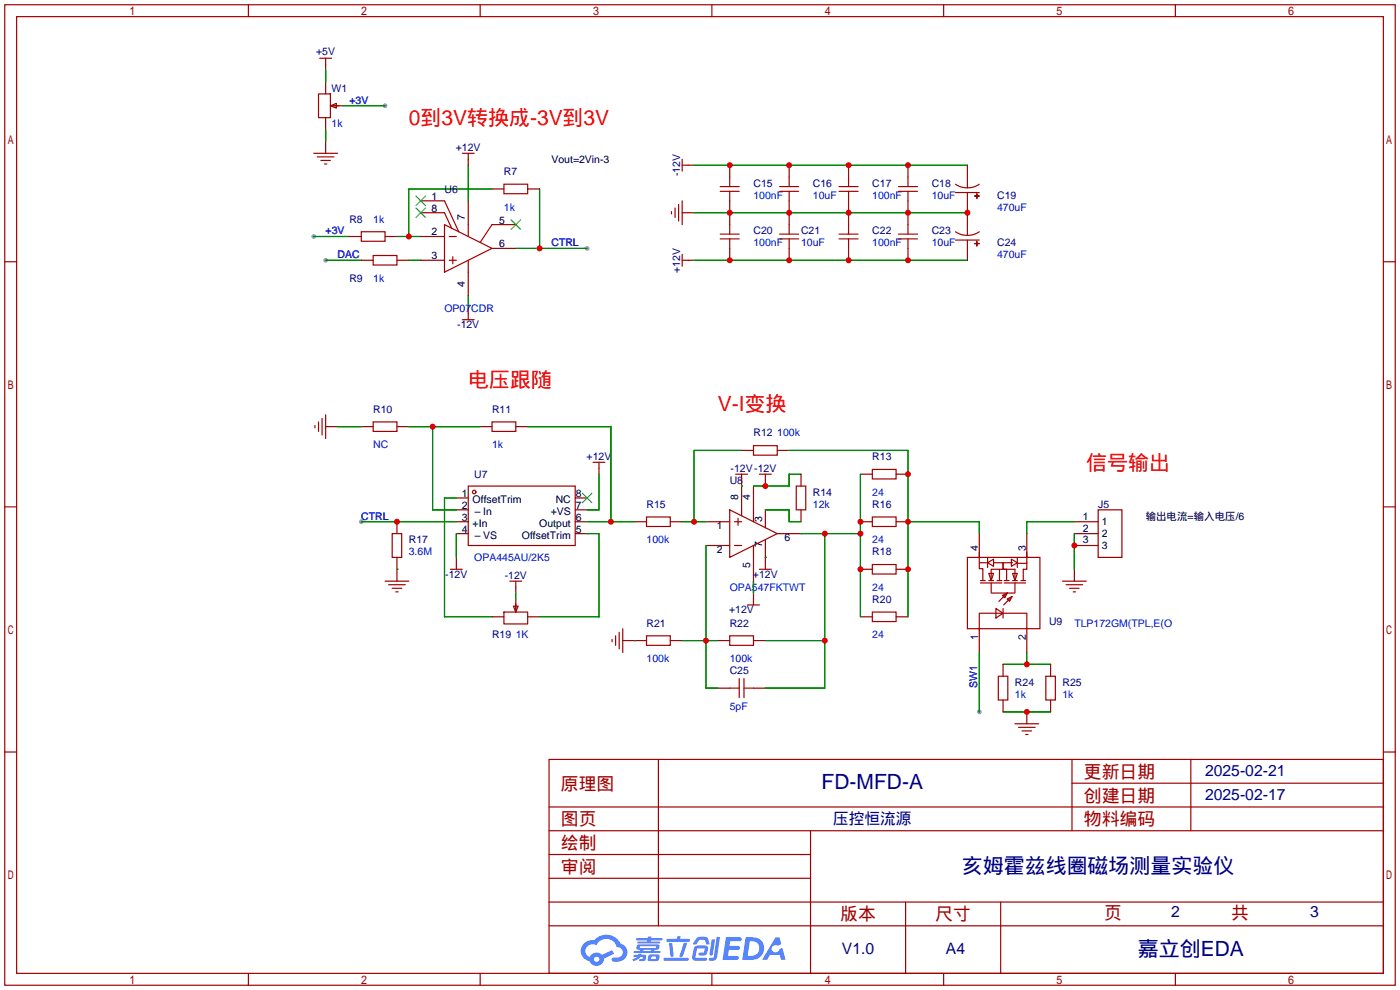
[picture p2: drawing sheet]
<svg xmlns="http://www.w3.org/2000/svg" width="299mm" height="212mm" viewBox="0 0 299 212" stroke-linecap="round" stroke-linejoin="round" font-family="sans-serif">
<g fill="#999">
<circle cx="77.2" cy="111.5" r=".51"/>
<circle cx="125.5" cy="53.1" r=".51"/>
<circle cx="67.1" cy="50.5" r=".51"/>
<circle cx="69.6" cy="55.6" r=".51"/>
<circle cx="82.3" cy="22.6" r=".51"/>
<circle cx="209.3" cy="152.1" r=".51"/>
</g>
<g fill="none" stroke="#a10000" stroke-width=".25">
<path d="M1 1h297.2v209.6h-297.2zM3.6 3.6h292.1v204.4h-292.1zM53.1 1v2.6M102.6 1v2.6M152.1 1v2.6M201.7 1v2.6M251.2 1v2.6M1 55.9h2.6M295.7 55.9h2.5M1 108.3h2.6M295.7 108.3h2.5M1 160.7h2.6"/>
<path d="M117.3 162.3h178.4v45.7h-178.4zM117.3 177.5h178.4M117.3 172.5h178.4M140.7 162.3v35.6M173.2 177.5v30.5M229.1 162.3v15.2M229.1 167.4h66.6M254.5 162.3v15.2M295.7 160.7h2.5M117.3 182.6h55.9M117.3 197.9h178.4M117.3 192.8h178.4"/>
<path d="M117.3 187.7h55.9M193.5 192.8v15.2M213.9 192.8v15.2M53.1 208v2.6M102.6 208v2.6M152.1 208v2.6M201.7 208v2.6M251.2 208v2.6"/>
</g>
<g fill="#5487ff">
<path d="M155.2 200.3h2.6a.48 .48 0 0 1 .7 .4 .48 .48 0 0 1-.6 .4h-1.8l-.2 1.1h1.9a.43 .43 0 0 1 .4 .4 .43 .43 0 0 1-.5 .4h-1.9l-.2 1.3h1.7a.45 .45 0 0 1 .5 .2 .45 .45 0 0 1-.1 .6h-3.3z"/>
<path d="M165.7 200.3h.9l.4 1.5-.8 .3a.84 .84 0 0 0-1.2 .3 .84 .84 0 0 0 .4 1.1 .84 .84 0 0 0 1.1-.4l.1-.2 .6-.3 .7 2.5h-1l-.2-1h-2.1l-.6 1h-1.1z"/>
<path d="M152.1 200.8h.7l-.5 3.1a.36 .36 0 0 1-.3 .3 .36 .36 0 0 1-.4-.3z"/>
<path d="M153.2 200.2h.7l-.6 4.3a1.13 1.13 0 0 1-1.8 .6l.2-.4h.7l.2-.2z"/>
<path d="M148.9 200.6l.6-.4h1a.77 .77 0 0 1 .9 .5l.3 1-.2 .2h-.5l-.3-.9-.2-.2-1 .1-.7 1-.6-.1-.1-.2z"/>
<path d="M148.4 202.4l.6-.3h1.7a.81 .81 0 0 1 .7 .5 .81 .81 0 0 1-.2 .8 .81 .81 0 0 1-.9 .8h-.7a.32 .32 0 0 1-.3-.3 .32 .32 0 0 1 .4-.3h.7l.2-.9-1.6 .1-.4 1.8 2.2 .1a.32 .32 0 0 1 .3 .4 .32 .32 0 0 1-.4 .2h-2.2l-.5-.3-.1-.5z"/>
<path d="M141.9 204.7h5a.33 .33 0 0 1 .3 .3 .33 .33 0 0 1-.3 .3h-4.9l-.2-.1z"/>
<path d="M146.1 201.5h.8l-.7 2a.98 .98 0 0 1-.7 1.1l-.3-.3z"/>
<path d="M143 201.6h.7l.3 2.5a.34 .34 0 0 1-.3 .4 .34 .34 0 0 1-.4-.3z"/>
<path d="M142.5 200.7h2.1l.3-.6h.6l-.1 .6h1.7a.32 .32 0 0 1 .4 .3 .32 .32 0 0 1-.4 .3h-4.5l-.2-.2z"/>
<path d="M135.5 204.1h.9l.1-.3h.6v.3h.8a.82 .82 0 0 1-.5 1.3h-.8v-.4l.7-.1 .1-.3a.68 .68 0 0 0-1 .4l-1.1 .4-.1-.4 .9-.5h-.7z"/>
<path d="M136 200.5h2.4l.1-.3h.7v.3h2.2l.2 .3-.2 .2h-2.3v.2h1.8l.2 .3-.2 .1h-4.5l-.1-.4h2l.1-.2h-2.3l-.1-.2z"/>
<path d="M159.4 200.3l-.8 4.9h1.7a2.5 2.5 0 0 0 3-2.5 2.5 2.5 0 0 0-3.1-2.4zM160.3 201.1a1.61 1.61 0 0 1 2 1.5 1.61 1.61 0 0 1-1.8 1.7h-.7z"/>
<path d="M136.2 202a.55 .55 0 0 0-.2 .8 .55 .55 0 0 0 .7 .2l.1 .3h-1.3v.3l5.4 .1 .3-.2-.2-.2h-1.2l.2-.3a.7 .7 0 0 0 .8-.3 .7 .7 0 0 0 0-.8l-4.2-.1zM136.8 202.3l3.3-.1 .1 .1-.2 .3h-3.2zM137.5 203h1.7l-.2 .3h-1.4z"/>
<path d="M138.6 204.2a1.05 1.05 0 0 0 0 1.2 2.91 2.91 0 0 0 2.2-.2 .98 .98 0 0 0 0-1.2h-1.6zM139.2 204.5l.9-.1 .1 .4-.2 .2-.8-.1z"/>
<path d="M124.9 201.6a2.23 2.23 0 0 0-.7 2.3 2.23 2.23 0 0 0 1.8 1.6 1.58 1.58 0 0 0 1.8 .9 1.58 1.58 0 0 0 1.3-1.5l2.2-1.1-.5-.7-2.1 1a1.65 1.65 0 0 0-2.7 .4 1.45 1.45 0 0 1-.8-1.9 1.45 1.45 0 0 1 2-.7l.3 .1a2.3 2.3 0 0 1 2.3-1.3 2.3 2.3 0 0 1 2 1.7 1.12 1.12 0 0 1 1.3 1 1.12 1.12 0 0 1-1.1 1.2h-.7a.45 .45 0 0 0-.6 .4 .45 .45 0 0 0 .5 .5 2.21 2.21 0 0 0 2.2-.5 2.21 2.21 0 0 0 .5-2.3 2.13 2.13 0 0 0-1.3-1.1 3.3 3.3 0 0 0-5.6-.7l-1.1 .1zM127 205a.57 .57 0 0 1 1.1 0 .57 .57 0 0 1-1.1 0z"/>
</g>
<g fill="none" stroke="#a10000" stroke-width=".25">
<path d="M68.3 12.4h2.6M69.6 12.4v1.3M67.1 32.8h5M67.8 33.5h3.6M68.1 20.1h2.5v5h-2.5zM68.6 34.3h2M69.3 35.1h.5M70.6 22.6l1.3-.5v1zM71.1 22.6h1.3M98.8 32.8h2.5M100.1 32.8v1.2M107.7 39.4h5.1v2h-5.1z"/>
<path d="M145.8 34v2.6M145.8 35.3h1.3M153.9 39.9h4.1M156 37.8v2.1M166.6 39.9h4.1M168.7 37.8v2.1M179.3 39.9h4.1M181.4 37.8v2.1M192 39.9h4.1M194.1 37.8v2.1M204.2 39.4a4.6 4.6 0 0 0 5.1 0M77.2 49.5h5.1v2.1h-5.1z"/>
<path d="M79.8 54.6h5v2h-5zM95 48l10.2 5.1-10.2 5.1zM95 45.5l1.5 3.3M95 42.9l3 6.6M96 55.6h1.5M96 50.5h1.5M96.8 54.9v1.5M100.1 48v2.5M100.1 55.6v2.6M105.2 48l-2.6 3.8M143.5 45.2v.5M144.3 44.4v2.1"/>
<path d="M145 43.7v3.5M145.8 42.9v5.1M145.8 54.4v2.5M145.8 55.6h1.3M153.9 40.9h4.1M153.9 51.1h4.1M153.9 50h4.1M156 40.9v2M156 48v2M156 51.1v2M166.6 40.9h4.1M166.6 51.1h4.1"/>
<path d="M166.6 50h4.1M168.7 40.9v2M168.7 48v2M168.7 51.1v2M179.3 40.9h4.1M179.3 51.1h4.1M179.3 50h4.1M181.4 40.9v2M181.4 48v2M181.4 51.1v2M192 40.9h4.1M192 51.1h4.1"/>
<path d="M192 50h4.1M194.1 40.9v2M194.1 48v2M194.1 51.1v2M204.2 49.5a4.6 4.6 0 0 0 5.1 0M204.2 41.1h5.1M204.2 51.3h5.1M208.3 41.9h1zM208.3 52l1 .1zM208.8 41.4v1zM208.8 51.6v1zM98.8 68.3h2.5"/>
<path d="M100.1 67.1v1.2M67.3 90.9v.5M68.1 90.2v2M68.8 89.4v3.6M69.6 88.6v5.1M79.8 90.2h5v2h-5zM105.2 90.2h5v2h-5zM126.7 98.8h2.6M128 98.8v1.3M161 95.2h5.1v2.1h-5.1zM83.8 114h2.1v5.1h-2.1zM100.1 103.9h22.8v12.7h-22.8z"/>
<path d="M138.2 110.5h5.1v2h-5.1zM156 109l10.1 5-10.1 5.1zM157 111.5h1.5M157 116.6h1.5M157.2 101.3h2.6M157.7 110.7v1.6M158.5 101.3v1.3M158.5 109v1.2M161 109v2.5M161 116.6v2.5M162.3 101.3h2.5M163.6 101.3v1.3"/>
<path d="M170.2 103.9h2v5.1h-2zM186.4 100.3h5.1v2.1h-5.1zM186.4 110.5h5.1v2h-5.1zM206.8 119.1h15.4v15.3h-15.4zM209.3 118.1v2M211.1 119.3v2M216.2 119.5l1.2 .8-1.2 .7zM217.4 119.3v2M219.5 118.1v3.6h-.8v2.4M234.7 109h5.1v10.1h-5.1zM82.3 124.2h5.1M83.1 125h3.5"/>
<path d="M83.8 125.7h2.1M84.6 126.5h.5M96.3 121.7h2.5M97.5 120.4v1.3M107.7 130.8h5.1v2.6h-5.1zM109 124.2h2.5M109.7 129.5h1l-.5 1.3zM110.2 124.2v1.3M110.2 129v1.3M130.8 136.7v.5M131.6 135.9v2M132.3 135.1v3.6"/>
<path d="M133.1 134.4v5M138.2 135.9h5.1v2h-5.1zM156 135.9h5v2h-5zM159.8 129.3h2.5M161 128v1.3M162.3 121.7h2.5M163.6 120.4v1.3M186.4 120.6h5.1v2.1h-5.1zM186.4 130.8h5.1v2h-5.1zM209.5 124.6h4.6M209.5 124.1h1.1M211.1 120.3l1.2-.8v1.5z"/>
<path d="M211.3 122.6h1l-.5 1.5zM211.3 120.3h-2v1.2h.8v2.6M211.3 124.1h1M211.8 124.6v2M211.8 126.7h5.1M212.3 120.3h2.1v1.4h-2.6v2.4M212.9 130l1.5 1.1-1.5 1zM213.1 124.1h1M213.6 121.7v2.4M214.2 127.3l1.1-.6-.5 1.1zM214.4 121.7h2.5v2M214.4 130v2.1"/>
<path d="M214.6 124.6h4.6M214.6 124.1h1M215.3 128l1-.5-.5 1zM215.3 126.7l-1.8 1.8M216.3 127.5l-1.8 1.8M216.4 122.6h1l-.5 1.5zM216.4 120.3h-2v1.4h.7v2.4M216.4 124.1h1M216.9 124.6v2M217.4 120.4h2.1M218.2 124.1h1M219.5 134.4v-3.3h-10.2v3.5"/>
<path d="M227.1 124.2h5.1M227.8 125h3.6M228.6 125.7h2M229.4 126.5h.5M156 147.1h2M158 145v4.1M159 147.1h2M159 145v4.1M213.4 144.5h2v5.1h-2zM216.9 154.7h5.1M217.7 155.4h3.5M218.4 156.2h2.1"/>
<path d="M219.2 157h.5M223.5 144.5h2.1v5.1h-2.1z"/>
<circle cx="101.3" cy="105.2" r=".38"/>
</g>
<g fill="none" stroke="#870000" stroke-width=".25">
<path d="M69.6 13.7v1.3M69.6 17.5v2.6M69.6 25.1v2.6M69.6 30.2v2.6M70.9 22.6h2.5M100.1 34v1.3M147.1 35.3h1.2M156 35.3v2.5M168.7 35.3v2.5M181.4 35.3v2.5M194.1 35.3v2.5M206.8 35.3v4.8"/>
<path d="M74.7 50.5h2.5M77.2 55.6h2.6M82.3 50.5h2.5M84.8 55.6h2.6M89.9 55.6h5.1M89.9 45.5h5.1M89.9 50.5h5.1M89.9 42.9h5.1M100.1 42.9v5.1M100.1 58.2v5M105.2 40.4h2.5M105.2 48h5"/>
<path d="M105.2 53.1h5M112.8 40.4h2.5M145.8 45.5h2.5M147.1 55.6h1.2M156 42.9v5.1M156 53.1v2.5M168.7 42.9v5.1M168.7 53.1v2.5M181.4 42.9v5.1M181.4 53.1v2.5M194.1 42.9v5.1M194.1 53.1v2.5"/>
<path d="M206.8 41.1v9.2M206.8 51.3v4.3M100.1 65.8v1.3M69.6 91.2h2.5M77.2 91.2h2.6M84.8 91.2h2.6M102.6 91.2h2.6M110.2 91.2h2.6M158.5 96.3h2.5M166.1 96.3h2.6M84.8 111.5v2.5M84.8 119.1v5.1"/>
<path d="M97.5 106.4h2.6M97.5 109h2.6M97.5 111.5h2.6M97.5 114h2.6M97.5 119.1v1.3M122.9 106.4h2.6M122.9 109h2.6M122.9 111.5h2.6M122.9 114h2.6M128 100.1v1.2M135.6 111.5h2.6M143.3 111.5h2.5"/>
<path d="M150.9 111.5h5.1M150.9 116.6h5.1M158.5 102.6v6.4M161 103.9v5.1M161 119.1v5.1M163.6 102.6v1.3M163.6 109v3.8M163.6 115.3v5.1M166.1 114h5.1M171.2 101.3v2.6M171.2 109v2.5M183.9 111.5h2.5"/>
<path d="M183.9 101.3h2.5M191.5 111.5h2.6M191.5 101.3h2.6M209.3 114v5.1M219.5 114v5.1M229.6 111.5h5.1M229.6 114h5.1M229.6 116.6h5.1M105.2 131.8h2.5M110.2 125.5v1.2M110.2 128v2.6M112.8 131.8h2.5"/>
<path d="M133.1 136.9h5.1M143.3 136.9h2.5M153.4 136.9h2.6M161 126.7v1.3M161 136.9h2.6M183.9 131.8h2.5M183.9 121.7h2.5M191.5 131.8h2.6M191.5 121.7h2.6M209.3 134.4v5M219.5 134.4v5M229.6 121.7v2.5"/>
<path d="M153.4 147.1h2.6M161 147.1h2.6M214.4 142v2.5M214.4 149.6v2.5M219.5 152.1v2.6M224.5 142v2.5M224.5 149.6v2.5"/>
</g>
<path d="M88.9 41.9l2 2M88.9 44.4l2 2.1M90.9 41.9l-2 2M90.9 44.4l-2 2.1M109.2 47l2.1 2M111.3 47l-2.1 2M124.5 105.4l2 2M126.5 105.4l-2 2" fill="none" stroke="#3c3" stroke-width=".25"/>
<g fill="none" stroke="#008700" stroke-width=".25">
<path d="M69.6 15v2.5M69.6 27.7v2.5M73.4 22.6h8.9M100.1 35.3v7.6M148.3 35.3h58.5M67.1 50.5h7.6M69.6 55.6h7.6M84.8 50.5h5.1M87.4 55.6h2.5M105.2 40.4h-17.8v10.1M110.2 53.1h15.3M115.3 40.4v12.7"/>
<path d="M148.3 55.6h58.5M148.3 45.5h58.5M100.1 63.2v2.6M72.1 91.2h5.1M87.4 91.2h15.2M92.5 91.2v17.8h5M112.8 91.2h17.8v20.3M158.5 96.3h-10.2v15.2M168.7 96.3h25.4v35.5M77.2 111.5h20.3M97.5 106.4h-2.5v25.4h10.2M97.5 114v5.1"/>
<path d="M125.5 114h2.5v17.8h-12.7M125.5 111.5h10.1M128 101.3v7.7h-2.5M145.8 111.5h5.1M150.9 116.6v30.5h2.5M158.5 103.9h.1M163.6 119.1h.1M163.6 109h5.1v2.5h2.5M171.2 114h12.7M171.2 101.3h-2.5v2.6h-7.7M176.3 114v33.1h-12.7M183.9 101.3v30.5"/>
<path d="M194.1 111.5h15.2v2.5M229.6 111.5h-10.1v2.5M229.6 114v7.7M84.8 121.7h.1M110.2 126.7v1.3M135.6 136.9h.1M145.8 136.9h7.6M161 124.2v2.5M163.6 136.9h12.7M209.3 139.4v12.7M219.5 139.4v2.6M214.4 142h10.1"/>
<path d="M214.4 152.1h10.1"/>
</g>
<g fill="#c00">
<circle cx="156" cy="55.6" r=".63"/>
<circle cx="168.7" cy="55.6" r=".63"/>
<circle cx="181.4" cy="55.6" r=".63"/>
<circle cx="194.1" cy="55.6" r=".63"/>
<circle cx="156" cy="35.3" r=".63"/>
<circle cx="168.7" cy="35.3" r=".63"/>
<circle cx="181.4" cy="35.3" r=".63"/>
<circle cx="194.1" cy="35.3" r=".63"/>
<circle cx="156" cy="45.5" r=".63"/>
<circle cx="168.7" cy="45.5" r=".63"/>
<circle cx="181.4" cy="45.5" r=".63"/>
<circle cx="194.1" cy="45.5" r=".63"/>
<circle cx="206.8" cy="45.5" r=".63"/>
<circle cx="92.5" cy="91.2" r=".63"/>
<circle cx="84.8" cy="111.5" r=".63"/>
<circle cx="130.6" cy="111.5" r=".63"/>
<circle cx="150.9" cy="136.9" r=".63"/>
<circle cx="183.9" cy="121.7" r=".63"/>
<circle cx="183.9" cy="114" r=".63"/>
<circle cx="176.3" cy="114" r=".63"/>
<circle cx="176.3" cy="136.9" r=".63"/>
<circle cx="183.9" cy="111.5" r=".63"/>
<circle cx="229.6" cy="116.6" r=".63"/>
<circle cx="148.3" cy="111.5" r=".63"/>
<circle cx="163.6" cy="103.9" r=".63"/>
<circle cx="87.4" cy="50.5" r=".63"/>
<circle cx="115.3" cy="53.1" r=".63"/>
<circle cx="219.5" cy="142" r=".63"/>
<circle cx="219.5" cy="152.1" r=".63"/>
<circle cx="194.1" cy="111.5" r=".63"/>
<circle cx="194.1" cy="101.3" r=".63"/>
<circle cx="194.1" cy="121.7" r=".63"/>
</g>
<g font-size="4.5" fill="#f00">
<text x="87.4" y="26.8">0到3V转换成-3V到3V</text>
<text x="100.1" y="82.7">电压跟随</text>
<text x="153.4" y="87.7">V-I变换</text>
<text x="232.2" y="100.4">信号输出</text>
</g>
<g font-size="4.5" fill="#000080">
<text x="175.6" y="168.7">FD-MFD-A</text>
<text x="205.6" y="186.5">亥姆霍兹线圈磁场测量实验仪</text>
<text x="243.2" y="204.3">嘉立创EDA</text>
</g>
<g font-size="3.8" fill="#a00000">
<text x="231.6" y="166.2">更新日期</text>
<text x="119.9" y="168.8">原理图</text>
<text x="231.6" y="171.3">创建日期</text>
<text x="119.9" y="176.4">图页</text>
<text x="231.6" y="176.4">物料编码</text>
<text x="119.9" y="181.5">绘制</text>
<text x="119.9" y="186.6">审阅</text>
<text x="179.6" y="196.7">版本</text>
<text x="199.9" y="196.7">尺寸</text>
<text x="236" y="196.5">页</text>
<text x="263.1" y="196.5">共</text>
</g>
<g font-size="3.4" fill="#000080">
<text x="257.6" y="165.9">2025-02-21</text>
<text x="257.6" y="170.9">2025-02-17</text>
<text x="178" y="176">压控恒流源</text>
<text x="250.3" y="196.1">2</text>
<text x="280" y="196.1">3</text>
<text x="179.9" y="204">V1.0</text>
<text x="202.2" y="204">A4</text>
</g>
<g font-size="2.2" fill="#000080">
<text x="67.6" y="11.8">+5V</text>
<text x="70.9" y="19.6">W1</text>
<text x="97.4" y="32.3">+12V</text>
<text x="95" y="41.2">U6</text>
<text x="107.7" y="37.4">R7</text>
<text x="145.3" y="37.7" transform="rotate(-90 145.3 37.7)">-12V</text>
<text x="161" y="39.9">C15</text>
<text x="173.7" y="39.9">C16</text>
<text x="186.4" y="39.9">C17</text>
<text x="199.1" y="39.9">C18</text>
<text x="74.7" y="47.6">R8</text>
<text x="213.1" y="42.5">C19</text>
<text x="161" y="50.1">C20</text>
<text x="171.2" y="50.1">C21</text>
<text x="186.4" y="50.1">C22</text>
<text x="199.1" y="50.1">C23</text>
<text x="213.1" y="52.6">C24</text>
<text x="145.3" y="58.3" transform="rotate(-90 145.3 58.3)">+12V</text>
<text x="74.7" y="60.3">R9</text>
<text x="97.7" y="70.1">-12V</text>
<text x="79.8" y="88.2">R10</text>
<text x="105.2" y="88.2">R11</text>
<text x="161" y="93.3">R12</text>
<text x="125.4" y="98.4">+12V</text>
<text x="156.1" y="100.9">-12V-12V</text>
<text x="186.4" y="98.4">R13</text>
<text x="101.3" y="102.2">U7</text>
<text x="156" y="103.4">U8</text>
<text x="173.7" y="106">R14</text>
<text x="138.2" y="108.5">R15</text>
<text x="186.4" y="108.5">R16</text>
<text x="234.7" y="108.5">J5</text>
<text x="87.4" y="116.1">R17</text>
<text x="186.4" y="118.7">R18</text>
<text x="95.2" y="123.5">-12V</text>
<text x="107.9" y="123.8">-12V</text>
<text x="160.9" y="123.5">+12V</text>
<text x="155.8" y="131.1">+12V</text>
<text x="186.4" y="128.8">R20</text>
<text x="105.2" y="136.5">R19</text>
<text x="138.2" y="133.9">R21</text>
<text x="156" y="133.9">R22</text>
<text x="224.2" y="133.6">U9</text>
<text x="156" y="144.1">C25</text>
<text x="216.9" y="146.6">R24</text>
<text x="227.1" y="146.6">R25</text>
</g>
<g font-size="2.2" fill="#00f">
<text x="74.7" y="22.2">+3V</text>
<text x="70.9" y="27.2">1k</text>
<text x="79.8" y="47.6">1k</text>
<text x="107.7" y="45">1k</text>
<text x="161" y="42.5">100nF</text>
<text x="173.7" y="42.5">10uF</text>
<text x="186.4" y="42.5">100nF</text>
<text x="199.1" y="42.5">10uF</text>
<text x="213.1" y="45">470uF</text>
<text x="69.6" y="50.1">+3V</text>
<text x="117.9" y="52.6">CTRL</text>
<text x="161" y="52.6">100nF</text>
<text x="171.2" y="52.6">10uF</text>
<text x="186.4" y="52.6">100nF</text>
<text x="199.1" y="52.6">10uF</text>
<text x="72.1" y="55.2">DAC</text>
<text x="213.1" y="55.2">470uF</text>
<text x="79.8" y="60.3">1k</text>
<text x="95" y="66.6">OP07CDR</text>
<text x="79.8" y="95.8">NC</text>
<text x="105.2" y="95.8">1k</text>
<text x="166.1" y="93.3">100k</text>
<text x="186.4" y="106">24</text>
<text x="77.2" y="111.1">CTRL</text>
<text x="173.7" y="108.5">12k</text>
<text x="87.4" y="118.7">3.6M</text>
<text x="101.3" y="119.9">OPA445AU/2K5</text>
<text x="138.2" y="116.1">100k</text>
<text x="186.4" y="116.1">24</text>
<text x="156" y="126.3">OPA547FKTWT</text>
<text x="186.4" y="126.3">24</text>
<text x="110.2" y="136.5">1K</text>
<text x="186.4" y="136.5">24</text>
<text x="229.6" y="133.9">TLP172GM(TPL,E(O</text>
<text x="138.2" y="141.5">100k</text>
<text x="156" y="141.5">100k</text>
<text x="208.8" y="147.1" transform="rotate(-90 208.8 147.1)">SW1</text>
<text x="216.9" y="149.2">1k</text>
<text x="227.1" y="149.2">1k</text>
<text x="156" y="151.7">5pF</text>
</g>
<g font-size="2.2">
<text x="117.9" y="34.9">Vout=2Vin-3</text>
<text x="92.2" y="42.7">1</text>
<text x="92.2" y="45.3">8</text>
<text x="99.4" y="47" transform="rotate(-90 99.4 47)">7</text>
<text x="106.7" y="47.8">5</text>
<text x="92.2" y="50.3">2</text>
<text x="106.7" y="52.9">6</text>
<text x="92.2" y="55.4">3</text>
<text x="99.4" y="61.4" transform="rotate(-90 99.4 61.4)">4</text>
<text x="98.7" y="106.2">1</text>
<text x="101" y="107.5">OffsetTrim</text>
<text x="118.8" y="107.5">NC</text>
<text x="123.1" y="106.2">8</text>
<text x="157.8" y="107" transform="rotate(-90 157.8 107)">8</text>
<text x="160.3" y="107" transform="rotate(-90 160.3 107)">4</text>
<text x="98.7" y="108.8">2</text>
<text x="98.7" y="111.3">3</text>
<text x="98.7" y="113.8">4</text>
<text x="101" y="112.6">+In</text>
<text x="103.3" y="110">In</text>
<text x="115.3" y="112.6">Output</text>
<text x="117.7" y="110">+VS</text>
<text x="123.1" y="113.8">5</text>
<text x="123.1" y="111.3">6</text>
<text x="123.1" y="108.8">7</text>
<text x="153.2" y="113.1">1</text>
<text x="162.9" y="111.5" transform="rotate(-90 162.9 111.5)">3</text>
<text x="231.4" y="111.1">1</text>
<text x="231.4" y="113.6">2</text>
<text x="235.5" y="112.2">1</text>
<text x="244.9" y="111.1">输出电流=输入电压/6</text>
<text x="103.3" y="115.1">VS</text>
<text x="111.5" y="115.1">OffsetTrim</text>
<text x="153.2" y="118.1">2</text>
<text x="162.9" y="116.8" transform="rotate(-90 162.9 116.8)">7</text>
<text x="167.6" y="115.6">6</text>
<text x="209.1" y="117.9" transform="rotate(-90 209.1 117.9)">4</text>
<text x="219.2" y="117.9" transform="rotate(-90 219.2 117.9)">3</text>
<text x="231.4" y="116.1">3</text>
<text x="235.5" y="114.7">2</text>
<text x="235.5" y="117.3">3</text>
<text x="160.3" y="121.4" transform="rotate(-90 160.3 121.4)">5</text>
<text x="209.1" y="136.9" transform="rotate(-90 209.1 136.9)">1</text>
<text x="219.2" y="136.9" transform="rotate(-90 219.2 136.9)">2</text>
</g>
</svg>
